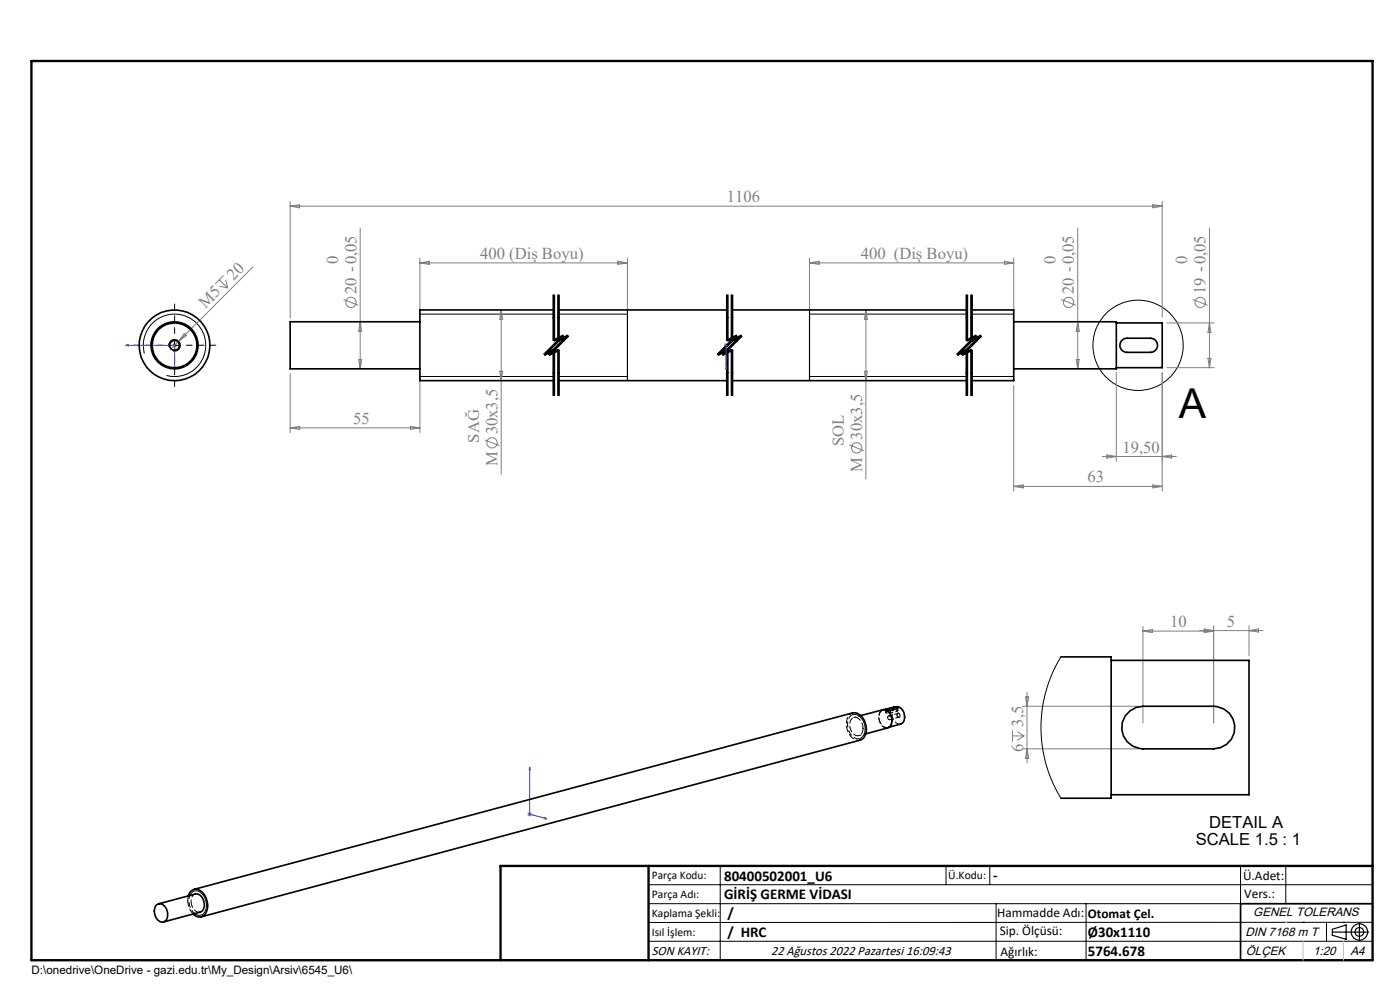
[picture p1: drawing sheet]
<svg xmlns="http://www.w3.org/2000/svg" width="297mm" height="210mm" viewBox="0 0 297 210" stroke-linecap="round" stroke-linejoin="round" font-family="sans-serif">
<g fill="none" stroke="#808080" stroke-width=".21">
<path d="M46.5 59.3l1.8 1.8M47.4 58.4l-1.8 1.8M47.9 59.4l.4 1.7M53.7 56.6l-15.8 15.8M61.6 42.7v24.8M61.6 43.7h185M61.6 43.7l2-.3v.7zM76.4 48.4v29.8M89.1 55.8h44M89.1 54.7v10.9M89.1 55.8l2-.4v.7zM131.1 55.4l2 .4-2 .3z"/>
<path d="M133.1 54.7v10.9M171.7 54.7v10.9M171.7 55.8h43.4M171.7 55.8l2-.4v.7zM213.1 55.4l2 .4-2 .3zM215.1 54.7v10.9M228.6 48.4v29.8M244.6 43.4l2 .3-2 .4zM246.6 42.7v24.6M256.6 48.4v29.6M36.5 73.3h1M36.7 72.9l.7 .7"/>
<path d="M37 72.7v1.1M37.9 72.4l-1.7 1.7M39.1 70.7l.4 .5-1.6 1.2zM46.6 60.7l1.7 .4M61.6 79.3v12.4M72.9 63.5l3.1 1.3M76.1 76.3h.6l-.3 1.9zM76.4 68.3l.3 2h-.6zM89.1 79.3v12.4M106 78.8h.6l-.3 1.9zM106.3 65.7v34.9M106.3 65.7l.3 2.1h-.6z"/>
<path d="M153.6 73.3h1M153.7 72.9l.7 .7M154.1 72.7v1.1M154.4 72.9l-.7 .7M183.4 78.8h.6l-.3 1.9zM183.7 65.7l.3 2.1h-.6zM183.7 65.7v35.9M225.1 63.5l3.1 1.3M228.3 76.3h.7l-.4 1.9zM228.6 68.3l.4 2h-.7zM236.8 79v18.9M246.6 79v25.2"/>
<path d="M247.6 78h10M247.6 68.5h10M253 63.5l3.2 1.3M256.3 76h.6l-.3 2zM256.6 68.5l.3 2h-.6zM61.6 90.8l2-.4v.7zM61.6 90.8h27.5M87.1 90.4l2 .4-2 .3zM102.8 93.3l3.1 1.2M180.2 94.4l3.1 1.2M215.1 81.8v22.4M233.8 96.8h15.8"/>
<path d="M234.8 96.5l2 .3-2 .4zM246.6 96.8l2-.3v.7zM215.1 103.2h31.5M215.1 103.2l2-.3v.6zM244.6 102.9l2 .3-2 .3zM242.5 132.9v20.4M242.5 133.9h15M242.5 133.9l2-.3v.6zM254.5 133.8h13.5M255.5 133.6l2 .3M257.5 133.9l-2 .3v-.8l2 .4-2 .3M257.5 132.7v20.6"/>
<path d="M265 132.7v6.4M265 133.8l2-.4v.7zM214.8 154.9v2.5M214.8 156.1h2.5M215.8 155.2l1.5 .9M216.9 149.8h24.6M216.9 158.8h24.6M217.3 156.1l-1.5 .9M217.6 147.8h.6l-.3 2zM217.9 146.8v15M217.9 158.8l.3 2h-.6zM111.9 172.7h1"/>
<path d="M112 172.4l.7 .7M112.4 172.2v1M112.7 172.4l-.7 .7"/>
<circle cx="74.4" cy="64.2" r="1.09"/>
<circle cx="226.7" cy="64.2" r="1.09"/>
<circle cx="254.6" cy="64.2" r="1.09"/>
<circle cx="104.4" cy="93.9" r="1.09"/>
<circle cx="181.7" cy="95" r="1.09"/>
</g>
<g fill="none" stroke="#000" stroke-width=".21">
<path d="M30.6 75a6.6 6.6 0 0 1 5.9-8.4 6.6 6.6 0 0 1 7.1 7.2 6.6 6.6 0 0 1-8.3 5.8M35.8 73.3h2.5M35.8 73.6a1.26 1.26 0 0 1 1.1-1.6 1.26 1.26 0 0 1 1.4 1.4 1.26 1.26 0 0 1-1.6 1.1M37 72v2.5M89.1 66.6h28.4M89.1 79.9h28.4M117.3 62.6v9.6M117.3 74.2v9.7M117.4 74.1l-2 1M117.5 62.6v9.6l2-1-4 4 2-1v9.7M117.6 74.4l-2 1M117.7 62.6v9.6"/>
<path d="M117.7 74.2v9.7M118.3 62.6v9.6M118.3 74.2v9.7M118.4 74.1l-2 1M118.5 66.6h14.6M118.5 79.9h14.6M118.5 62.6v9.6l2-1-4 4 2-1v9.7M118.6 74.4l-2 1M118.7 62.6v9.6M118.7 74.2v9.7M119.4 71.1l-4 4M119.4 71.1l-2 1"/>
<path d="M119.6 71.4l-2 1M119.6 71.4l-4 4M120.4 71.1l-4 4M120.4 71.1l-2 1M120.6 71.4l-2 1M120.6 71.4l-4 4M154.1 62.6v9.6M154.1 74.2v9.7M154.2 74.1l-2 1M154.3 62.6v9.6l2-1-4 4 2-1v9.7M154.4 74.4l-2 1M154.5 67.4v4.8z"/>
<path d="M154.5 62.6v4.8M154.5 74.2v9.7M155.1 62.6v9.6M155.1 74.2v9.7M155.2 74.1l-2 1M155.3 62.6v9.6l2-1-4 4 2-1v9.7M155.4 74.4l-2 1M155.5 62.6v9.6M155.5 74.2v9.7M156.2 71.1l-4 4M156.2 71.1l-2 1M156.4 71.4l-2 1"/>
<path d="M156.4 71.4l-4 4M157.2 71.1l-4 4M157.2 71.1l-2 1M157.4 71.4l-2 1M157.4 71.4l-4 4M171.7 66.6h33.4M171.7 79.9h33.4M204.9 62.6v9.6M204.9 74.2v9.7M205 74.1l-2 1M205.1 62.6v9.6l2-1-4 4 2-1v9.7M205.2 72.4l2-1-4 4"/>
<path d="M205.2 74.4l-2 1M205.3 62.6v9.6M205.3 74.2v9.7M205.9 62.6v9.6M205.9 74.2v9.7M206 74.1l-2 1M206.1 66.6h9M206.1 79.9h9M206.1 62.6v9.6l2-1-4 4 2-1v9.7M206.2 74.4l-2 1M206.3 62.6v9.6M206.3 74.2v9.7"/>
<path d="M207 71.1l-4 4M207 71.1l-2 1M208 71.1l-4 4M208 71.1l-2 1M208.2 71.4l-2 1M208.2 71.4l-4 4M181 151.6a2.39 2.39 0 0 1 2.4 2.2 2.33 2.33 0 0 1-1 2.9M40.3 189.9a1.46 1.46 0 0 1 1.3-1 1.46 1.46 0 0 1 1.4 .8 3.1 3.1 0 0 1 0 4.3l-.9 .2-.8-.4M137.6 187.7h153.6M137.6 191.7h153.6M137.6 199.7h153.6M152.8 183.7v20"/>
<path d="M200.7 183.7v4M210 183.7v4M211.3 191.7v12M230.4 191.7v12M263.2 183.7v20M272.8 183.7v8M276.4 195.6h.1M281.4 195.6v4.1M285 195.6h.1M291.2 195.6l-153.6 .1"/>
<circle cx="241.4" cy="73.2" r="9.6"/>
</g>
<g fill="none" stroke="#000" stroke-width=".25">
<path d="M133.1 65.8v14.9M133.1 65.7v.1M171.7 65.7v15M282.6 197.7h7.8M282.6 197.1l3-.9v3l-3-.8zM288.4 195.8v3.8M106.2 203.7h185"/>
<circle cx="288.4" cy="197.7" r="1.74"/>
<circle cx="288.4" cy="197.7" r=".93"/>
</g>
<path d="M41.2 193.7a3.6 3.6 0 0 1-.9-3.8" fill="none" stroke="#000" stroke-width=".21" stroke-dasharray="1.3 .6" stroke-dashoffset=".5" stroke-linecap="butt"/>
<path d="M180.9 151.6a2.8 2.8 0 0 0-.5 4.1l.8 .8 .6 .2h.6" fill="none" stroke="#000" stroke-width=".21" stroke-dasharray="1.3 .6" stroke-linecap="butt"/>
<path d="M190.9 151.8v-.2a.37 .37 0 0 0-.5-.4 .37 .37 0 0 0-.1 .6l.2 .3 .2 .1 .2-.4" fill="none" stroke="#000" stroke-width=".21" stroke-dasharray="1.3 .6" stroke-dashoffset=".3" stroke-linecap="butt"/>
<path d="M26.7 73.3l.5-.2v.3zM26.7 73.3h10.3v5.1M36.9 77.9h.2l-.1 .5zM154.1 78.4v-.5v.5M154.1 73.1v.3zM154.1 73.3h.1M154.1 73.3v5.1M112.4 162.7l.1 .6-.2-.1zM112.4 162.7v10l3.6 1M115.6 173.5l.4 .2h-.4z" fill="none" stroke="#00f" stroke-width=".21"/>
<path d="M34.5 73.2h-6.2M37 70.7v-6.2M37 75.7v6.3M39.5 73.2h6.3" fill="none" stroke="#000" stroke-width=".21" stroke-dasharray="15.2 1.3 1.3 1.3" stroke-dashoffset="14"/>
<path d="M181 151.6h-.1M41.3 193.8l-.1-.1" fill="none" stroke="#000" stroke-width=".21" stroke-dasharray="1.3 .6"/>
<path d="M117.5 62.6v9.6M117.5 74.2v9.7M118.5 62.6v9.6M118.5 74.2v9.7M154.3 62.6v9.6M154.3 74.2v9.7M155.3 62.6v9.6M155.3 74.2v9.7M205.1 62.6v9.6M205.1 74.2v9.7M206.1 62.6v9.6M206.1 74.2v9.7" fill="none" stroke="#000" stroke-width=".21" stroke-dasharray="6.3 1.3 1.3 1.3" stroke-dashoffset="3.4"/>
<g fill="none" stroke="#000" stroke-width=".21" stroke-dasharray="6.3 1.3 1.3 1.3">
<path d="M115.5 75.2l2-1M116.5 75.2l2-1M117.5 72.2l2-1M117.5 73.2l-2 2M118.5 72.2l2-1M118.5 73.2l-2 2M119.5 71.2l-2 2M120.5 71.2l-2 2M152.3 75.2l2-1M153.3 75.2l2-1M154.3 72.2l2-1M154.3 73.2l-2 2"/>
<path d="M155.3 72.2l2-1M155.3 73.2l-2 2M156.3 71.2l-2 2M157.3 71.2l-2 2M203.1 75.2l2-1M204.1 75.2l2-1M205.1 72.2l2-1M205.1 73.2l-2 2M206.1 72.2l2-1M206.1 73.2l-2 2M207.1 71.2l-2 2M208.1 71.2l-2 2"/>
</g>
<path d="M291.2 191.7h-28v12" fill="none" stroke="#000" stroke-width=".35"/>
<path d="M6.7 12.9h284.5v190.8h-284.5zM137.6 183.7v20M291.2 183.7h-185v20" fill="none" stroke="#000" stroke-width=".5"/>
<path d="M276.4 199.7v4M285 199.7v4" fill="none" stroke="#c0c0c0" stroke-width=".21"/>
<path d="M272.8 195.6h.1" fill="none" stroke="#c0c0c0" stroke-width=".25"/>
<g fill="#00f">
<path d="M154.1 77.9v.5zM154.1 73.1v.3z"/>
<path d="M115.6 173.5l.4 .2h-.4zM112.4 162.7l.1 .6-.2-.1zM36.9 77.9l.1 .5 .1-.5zM26.7 73.3l.5 .1v-.3z"/>
</g>
<g fill="none" stroke="#000" stroke-width=".35">
<path d="M89.1 68.3h-27.5v9.9h27.5M117.5 65.7h-28.4v15h28.4M118.5 65.7h35.8M155.3 65.7h49.8M206.1 65.7h9v15h-9M215.1 68.3h21.7v9.9h-21.7M236.8 68.5h9.8v9.5h-9.8M237.8 72.4l.8-.6 .5-.1h5a1.5 1.5 0 0 1 1.5 1.5 1.5 1.5 0 0 1-1.5 1.5h-5a1.5 1.5 0 0 1-1.3-2.3zM118.5 80.7h35.8M155.3 80.7h49.8M225.1 139.3h10.6v30h-10.6M182.6 151.8l4.7-1.2a2.07 2.07 0 0 1 1.9 2.6l-.4 .9-.4 .3-4.7 1.3"/>
<path d="M187.7 150.5l2.4-.6a2.09 2.09 0 0 1 1.6 3.2l-.6 .5-2.4 .6M188 150.5v.1M189.4 150.1a.78 .78 0 0 1 1.1 .1l-1.6 .5-1-.1 .1-.1M189.4 150.1l-1.4 .4M189.4 150.1v.4M235.7 140.1h29.3v28.5h-29.3M239.7 150.8l1.3-.7 1.5-.3h15a4.5 4.5 0 0 1 4.5 4.5 4.5 4.5 0 0 1-4.5 4.5h-15a4.5 4.5 0 0 1-4.3-3 4.5 4.5 0 0 1 1.5-5zM33.1 192a1.18 1.18 0 0 1 2 .4 2.21 2.21 0 0 1-.2 3.1 1.76 1.76 0 0 1-2.1-1.9v-1zM33.7 191.7l7.7-2.1a2.04 2.04 0 0 1 2 2.5l-.4 1-.3 .3-8 2.2M39.9 190a1.7 1.7 0 0 1 1.4-1.4 1.7 1.7 0 0 1 1.8 .8 3.5 3.5 0 0 1 0 4.9l-.6 .2-.7-.1-.8-.5M41.2 188.7l139.7-37.5a2.91 2.91 0 0 1 2.9 3.1 2.45 2.45 0 0 1-1.4 2.7l-139.7 37.5"/>
<circle cx="37" cy="73.2" r="5"/>
<circle cx="37" cy="73.2" r="4.8"/>
<circle cx="37" cy="73.3" r="1.06"/>
<circle cx="37" cy="73.3" r="7.5"/>
</g>
<path d="M225.1 139.3l-1.7 3-1.2 3.2-.9 3.8-.5 4.1 .2 3.9 .7 4.2 1.3 3.7 2.1 4.1" fill="none" stroke="#000" stroke-width=".21"/>
<path d="M40.5 191.2l.3-1 .6-.6" fill="none" stroke="#000" stroke-width=".21" stroke-dasharray="1.3 .6" stroke-dashoffset="1"/>
<path d="M187.3 150.5a2.2 2.2 0 0 0 .1 3.7l.5 .2h.4M42.5 193.5a1.96 1.96 0 0 1-2-2.3" fill="none" stroke="#000" stroke-width=".21" stroke-dasharray="1.3 .6" stroke-dashoffset="-.1"/>
<path d="M180.9 151.2a2.8 2.8 0 0 0-1 3.9 2.43 2.43 0 0 0 2.6 1.9M188.3 152.2v-.2a.33 .33 0 0 1 .6 .2 .33 .33 0 0 1-.4 .4l-.2-.4M190.3 151.6v-.1a.33 .33 0 0 1 .6 .2 .33 .33 0 0 1-.4 .4l-.2-.5M39.8 191l.2-1" fill="none" stroke="#000" stroke-width=".21" stroke-dasharray="1.3 .6" stroke-dashoffset=".5"/>
<path d="M187.7 150.5l-.4 .1M187.9 150.5v.6M188 151v-.4M188.3 154.3l.4-.1M188.9 151.3v-.6M189.5 150.6v-.1M190.1 149.9a2.05 2.05 0 0 0 0 3.4l.5 .3h.5M190.3 150.9v-.6M190.5 150.8v-.7M41 193.9a4.1 4.1 0 0 1-1.2-2.9" fill="none" stroke="#000" stroke-width=".21" stroke-dasharray="1.3 .6"/>
<path d="M183.1 154.5a2.07 2.07 0 0 0-1.9-2.3 2.02 2.02 0 0 0-.4 3.1 1.24 1.24 0 0 0 1.5 .7 1.24 1.24 0 0 0 .8-1.5" fill="none" stroke="#000" stroke-width=".21" stroke-dasharray="1.3 .6" stroke-dashoffset=".1"/>
<path d="M189.2 152.8a1.92 1.92 0 0 0-1.9-2.2 2.13 2.13 0 0 0 .3 3.6 1.15 1.15 0 0 0 1.2-.2 1.15 1.15 0 0 0 .4-1.2" fill="none" stroke="#000" stroke-width=".21" stroke-dasharray="1.3 .6" stroke-dashoffset=".3"/>
<path d="M188 151l-.1 .1a.68 .68 0 0 0 1 .2M188.7 152.7l2-.6M190.3 150.9l.1-.1a.68 .68 0 0 0-.9-.2M190.5 151.3l-2 .6" fill="none" stroke="#000" stroke-width=".21" stroke-dasharray="1.3 .6" stroke-dashoffset=".6"/>
<path d="M188.9 151.3l1.4-.4M189.5 150.6l-1.5 .4" fill="none" stroke="#000" stroke-width=".21" stroke-dasharray="1.3 .6" stroke-dashoffset=".7"/>
<path d="M182.2 156l1.5-.3M182.6 151.8l-1.4 .4" fill="none" stroke="#000" stroke-width=".21" stroke-dasharray="1.3 .6" stroke-dashoffset=".8"/>
<text font-size="8.7" x="250.1" y="88.6">A</text>
<g font-size="3.5" fill="#808080">
<text x="154.2" y="42.9">1106</text>
<text x="49.5" y="59.6" transform="rotate(-45 49.5 59.6)">20</text>
<text x="71.7" y="56.1" transform="rotate(-90 71.7 56.1)">0</text>
<text x="101.9" y="54.9">400 (Diş Boyu)</text>
<text x="182.6" y="54.9">400 (Diş Boyu)</text>
<text x="223.9" y="56.1" transform="rotate(-90 223.9 56.1)">0</text>
<text x="251.9" y="56.1" transform="rotate(-90 251.9 56.1)">0</text>
<text x="43.6" y="65.5" transform="rotate(-45 43.6 65.5)">M5</text>
<text x="75.6" y="62.3" transform="rotate(-90 75.6 62.3)">20 -0,05</text>
<text x="227.8" y="62.3" transform="rotate(-90 227.8 62.3)">20 -0,05</text>
<text x="255.8" y="62.3" transform="rotate(-90 255.8 62.3)">19 -0,05</text>
<text x="74.9" y="89.9">55</text>
<text x="101.6" y="93.9" transform="rotate(-90 101.6 93.9)">SAĞ</text>
<text x="105.5" y="92.2" transform="rotate(-90 105.5 92.2)">30x3,5</text>
<text x="179" y="94.7" transform="rotate(-90 179 94.7)">SOL</text>
<text x="182.9" y="93.2" transform="rotate(-90 182.9 93.2)">30x3,5</text>
<text x="238.1" y="96">19,50</text>
<text x="105.5" y="99" transform="rotate(-90 105.5 99)">M</text>
<text x="182.9" y="100" transform="rotate(-90 182.9 100)">M</text>
<text x="230.7" y="102.3">63</text>
<text x="248.3" y="133">10</text>
<text x="260.3" y="132.9">5</text>
<text x="217.1" y="154.2" transform="rotate(-90 217.1 154.2)">3,5</text>
<text x="217.1" y="159.4" transform="rotate(-90 217.1 159.4)">6</text>
</g>
<g font-size="3.5">
<text x="253.7" y="179.2">SCALE 1.5 : 1</text>
<text x="256.5" y="175.7">DETAIL A</text>
</g>
<g font-size="3.2">
<text x="153.6" y="186.8">80400502001_U6</text>
<text x="153.6" y="190.8">GİRİŞ GERME VİDASI</text>
<text x="210.7" y="186.6">-</text>
<text x="154.3" y="194.8">/</text>
<text x="154.3" y="198.8">/ HRC</text>
<text x="230.8" y="198.7">Ø30x1110</text>
<text x="230.8" y="202.8">5764.678</text>
</g>
<g font-size="2.8">
<text x="263.7" y="186.7">Ü.Adet:</text>
<text x="263.9" y="190.5">Vers.:</text>
<text x="211.5" y="194.5">Hammadde Adı:</text>
<text x="230.8" y="194.7">Otomat Çel.</text>
<text x="138.3" y="202.6">SON KAYIT:</text>
<text x="163.6" y="202.6">22 Ağustos 2022 Pazartesi 16:09:43</text>
<text x="212.1" y="198.4">Sip. Ölçüsü:</text>
<text x="212.2" y="202.7">Ağırlık:</text>
</g>
<g font-size="2.6">
<text x="265.9" y="194.4">GENEL TOLERANS</text>
<text x="264.2" y="198.5">DIN 7168 m T</text>
<text x="264.3" y="202.6">ÖLÇEK</text>
<text x="278.5" y="202.6">1:20</text>
<text x="286.5" y="202.6">A4</text>
</g>
<g font-size="2.5">
<text x="138.3" y="186.4">Parça Kodu:</text>
<text x="138.3" y="190.5">Parça Adı:</text>
<text x="201.2" y="186.5">Ü.Kodu:</text>
<text x="138.3" y="194.5">Kaplama Şekli:</text>
<text x="138.3" y="198.6">Isıl İşlem:</text>
<text x="6.7" y="206.7">D:\onedrive\OneDrive - gazi.edu.tr\My_Design\Arsiv\6545_U6\</text>
</g>
</svg>
